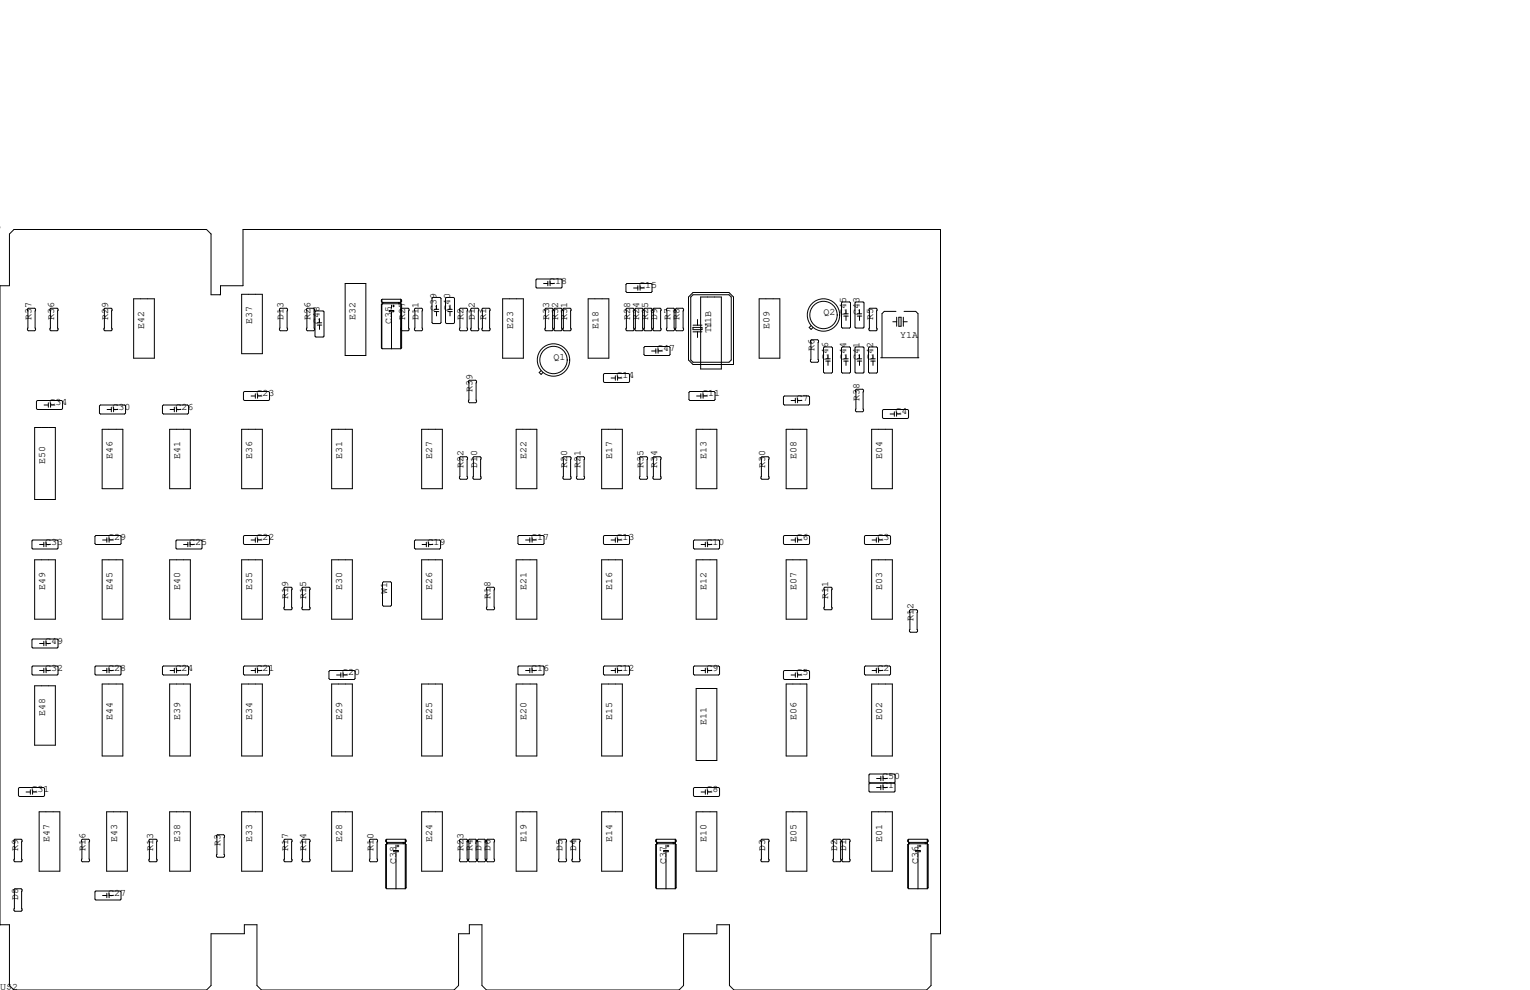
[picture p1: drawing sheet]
<svg xmlns="http://www.w3.org/2000/svg" width="432mm" height="279mm" viewBox="0 0 432 279" stroke-linecap="round" stroke-linejoin="round" font-family="sans-serif">
<g fill="none" stroke="#000" stroke-width=".28">
<path d="M2.7 66l1.2-1.2h54.4l1.3 1.2v17.2h2.6v-2.6h6.4v-15.8h196.8v198.7h-2.6v14.6l-1.3 1.3h-54.4l-1.2-1.3v-17.1h-3.6v2.5h-9.4v14.6l-1.3 1.3h-54.3l-1.3-1.3v-17.1h-3.5v2.5h-3.1v14.6l-1.3 1.3h-54.3l-1.3-1.3v-17.1h-3.5v2.5h-9.4v14.6l-1.3 1.3h-54.4l-1.2-1.3v-17.1h-2.7v-180.4h2.7zM151.5 78.7h6.9l.2 .3v2l-.2 .3h-6.9l-.2-.3v-2zM154.6 79.4v1.2M155.2 79.4v1.2M8 87h1.8l.2 .2v5.9l-.2 .2h-1.8l-.3-.2v-5.9zM14.4 87h1.7l.3 .2v5.9l-.3 .2h-1.7l-.3-.2v-5.9zM29.6 87h1.8l.2 .2v5.9l-.2 .2h-1.8l-.3-.2v-5.9zM37.7 84.3h5.9v16.8h-5.9zM68.2 83.1h5.8v16.7h-5.8zM79.1 87h1.8l.3 .2v5.9l-.3 .2h-1.8l-.2-.2v-5.9zM86.7 87h1.8l.3 .2v5.9l-.3 .2h-1.8l-.2-.2v-5.9zM88.9 88l.3-.2h2l.2 .2v6.9l-.2 .2h-2l-.3-.2z"/>
<path d="M89.5 91.7h1.3M89.5 91.1h1.3M90.2 89.9v1.2M90.2 91.7v1.3M97.4 80h5.9v20.3h-5.9zM107.6 84.7v.4l.3 .2M107.6 86v12.2l.3 .2h5.2M107.6 86h.1M107.6 84.7h.1M107.8 84.6v.6M107.8 85.9v12.4M107.9 85.7h5.2l.2 .3v12.2l-.2 .2"/>
<path d="M107.9 85.3v.4M107.9 85.7l-.3 .3M108 85.3v.4M109.9 87.6h1.2v.4h-1.2zM110.5 86.1v.9M110.5 88.1v10.3M110.8 86.4h.5M111.1 86.1v.5M112.5 85.3v.4M113 85.5v.1M113.1 84.5h-5.2l-.3 .2M113.1 84.5l.2 .2v.4l-.2 .2h-5.2"/>
<path d="M113.1 84.5v13.9M113.2 84.7v.4M113.2 86v12.2M113.4 87h1.8l.2 .2v5.9l-.2 .2h-1.8l-.2-.2v-5.9zM117.2 87h1.8l.3 .2v5.9l-.3 .2h-1.8l-.2-.2v-5.9zM121.9 84.2l.3-.3h2l.3 .3v6.9l-.3 .2h-2l-.3-.2zM122.6 87.9h1.2M122.6 87.3h1.2M123.2 86.1v1.2M123.2 87.9v1.3M125.7 84.2l.3-.3h2l.3 .3v6.9l-.3 .2h-2l-.3-.2zM126.4 87.9h1.2"/>
<path d="M126.4 87.3h1.2M127 86.1v1.2M127 87.9v1.3M129.9 87h1.8l.3 .2v5.9l-.3 .2h-1.8l-.2-.2v-5.9zM133.1 87h1.8l.2 .2v5.9l-.2 .2h-1.8l-.3-.2v-5.9zM136.3 87h1.7l.3 .2v5.9l-.3 .2h-1.7l-.3-.2v-5.9zM141.9 84.3h5.8v16.8h-5.8zM153.4 80h1.2M154.1 87h1.7l.3 .2v5.9l-.3 .2h-1.7l-.3-.2v-5.9zM155.2 80h1.3M156.6 87h1.8l.2 .2v5.9l-.2 .2h-1.8l-.3-.2v-5.9zM159.1 87h1.8l.3 .2v5.9l-.3 .2h-1.8l-.2-.2v-5.9z"/>
<path d="M166 84.3h5.8v16.8h-5.8zM176.9 80h6.9l.2 .3v2l-.2 .2h-6.9l-.2-.2v-2zM176.9 87h1.8l.2 .2v5.9l-.2 .2h-1.8l-.2-.2v-5.9zM178.8 81.3h1.2M179.5 87h1.7l.3 .2v5.9l-.3 .2h-1.7l-.3-.2v-5.9zM180 80.6v1.3M180.6 80.6v1.3M180.6 81.3h1.3M182 97.8h6.8l.3 .2v2.1l-.3 .2h-6.8l-.3-.2v-2.1zM182 87h1.8l.2 .2v5.9l-.2 .2h-1.8l-.3-.2v-5.9zM183.9 99.1h1.2M184.5 87h1.8l.3 .2v5.9l-.3 .2h-1.8l-.2-.2v-5.9z"/>
<path d="M185.1 98.4v1.3M185.7 98.4v1.3M185.7 99.1h1.2M188.3 87h1.8l.3 .2v5.9l-.3 .2h-1.8l-.2-.2v-5.9zM190.9 87h1.8l.2 .2v5.9l-.2 .2h-1.8l-.3-.2v-5.9zM195.6 83.2h10.1l.7 .6v17.8l-.7 .6h-10.1l-.7-.6v-17.8zM195.6 82.5h10.1l1.3 1.3v19.1h-11.4l-1.3-1.3v-17.8zM195.6 92.4h2.5v.6h-2.5zM195.6 91.8h2.5M195.6 93.6h2.5M196.9 90.2v1.6M196.9 93.6v1.6"/>
<path d="M197.7 83.8h5.9v20.3h-5.9zM214.2 84.3h5.9v16.8h-5.9zM228.9 91.9l-.5 .5 .5 .6 .5-.6M229 95.9h1.8l.2 .2v5.9l-.2 .2h-1.8l-.3-.2v-5.9zM232.4 98.2l.3-.3h2l.3 .3v6.8l-.3 .3h-2l-.3-.3zM237.5 98.2l.2-.3h2.1l.2 .3v6.8l-.2 .3h-2.1l-.2-.3zM237.5 85.5l.2-.3h2.1l.2 .3v6.8l-.2 .3h-2.1l-.2-.3zM238.1 89.2h1.3M238.1 88.6h1.3M238.8 87.4v1.2M238.8 89.2v1.2M241.3 98.2l.3-.3h2l.2 .3v6.8l-.2 .3h-2l-.3-.3z"/>
<path d="M241.3 85.5l.3-.3h2l.2 .3v6.8l-.2 .3h-2l-.3-.3zM241.9 89.2h1.3M241.9 88.6h1.3M242.6 87.4v1.2M242.6 89.2v1.2M245.1 98.2l.3-.3h2l.3 .3v6.8l-.3 .3h-2l-.3-.3zM245.5 87h1.8l.2 .2v5.9l-.2 .2h-1.8l-.3-.2v-5.9zM252 90.8h1.1M252.9 87.9h-3.3l-.7 .6v12.5M253.1 89.5v2.6M253.7 89.5h.6v2.6h-.6zM254.9 89.5v2.6"/>
<path d="M254.9 90.8h1.1M255.1 87.9h3.3l.7 .6v12.5M10.5 113h6.9l.3 .3v2l-.3 .3h-6.9l-.2-.3v-2zM12.4 114.3h1.2M13.6 113.7v1.2M14.3 113.7v1.2M14.3 114.3h1.2M28.3 114.3h6.9l.2 .3v2l-.2 .2h-6.9l-.2-.2v-2zM30.2 115.6h1.2M31.4 114.9v1.3M32.1 115.6h1.2M32.1 114.9v1.3"/>
<path d="M46.1 114.3h6.9l.2 .3v2l-.2 .2h-6.9l-.3-.2v-2zM48 115.6h1.2M49.2 114.9v1.3M49.8 115.6h1.3M49.8 114.9v1.3M69 110.5h6.8l.3 .2v2.1l-.3 .2h-6.8l-.3-.2v-2.1zM70.9 111.8h1.2M72.1 111.1v1.3M72.7 111.8h1.2M72.7 111.1v1.3M132.5 107.3h1.7l.3 .3v5.8l-.3 .3h-1.7l-.3-.3v-5.8zM152.7 104.6l-.5 .5 .5 .6 .5-.6"/>
<path d="M170.6 105.4h6.8l.3 .3v2l-.3 .2h-6.8l-.3-.2v-2zM172.5 106.7h1.2M173.7 106v1.3M174.3 106v1.3M174.3 106.7h1.2M194.7 110.5h6.8l.3 .2v2.1l-.3 .2h-6.8l-.3-.2v-2.1zM196.6 111.8h1.2M197.8 111.1v1.3M198.4 111.8h1.2M198.4 111.1v1.3M221.4 111.8h6.8l.3 .2v2l-.3 .3h-6.8l-.3-.3v-2zM223.3 113h1.2"/>
<path d="M224.5 112.4v1.3M225.1 112.4v1.3M225.1 113h1.2M233 101.9h1.3M233 101.3h1.3M233.7 100.1v1.2M233.7 101.9v1.2M238.1 101.9h1.3M238.1 101.3h1.3M238.8 100.1v1.2M238.8 101.9v1.2M241.7 109.9h1.8l.2 .2v5.9l-.2 .2h-1.8l-.3-.2v-5.9z"/>
<path d="M241.9 101.9h1.3M241.9 101.3h1.3M242.6 100.1v1.2M242.6 101.9v1.2M245.7 101.9h1.3M245.7 101.3h1.3M246.4 100.1v1.2M246.4 101.9v1.2M248.5 101h10.8M249.3 115.6h6.9l.2 .2v2.1l-.2 .2h-6.9l-.3-.2v-2.1zM251.2 116.8h1.2M252.4 116.2v1.3"/>
<path d="M253 116.2v1.3M253 116.8h1.3M9.8 120.6h5.8v20.4h-5.8zM28.8 121.2h5.9v16.7h-5.9zM47.9 121.2h5.8v16.7h-5.8zM68.2 121.2h5.8v16.7h-5.8zM93.6 121.2h5.8v16.7h-5.8zM119 121.2h5.8v16.7h-5.8zM129.9 128.9h1.8l.3 .3v5.8l-.3 .3h-1.8l-.2-.3v-5.8zM133.7 128.9h1.8l.3 .3v5.8l-.3 .3h-1.8l-.2-.3v-5.8zM145.7 121.2h5.8v16.7h-5.8zM159.1 128.9h1.8l.3 .3v5.8l-.3 .3h-1.8l-.2-.3v-5.8z"/>
<path d="M162.9 128.9h1.8l.3 .3v5.8l-.3 .3h-1.8l-.2-.3v-5.8zM169.8 121.2h5.8v16.7h-5.8zM180.7 128.9h1.8l.3 .3v5.8l-.3 .3h-1.8l-.2-.3v-5.8zM184.5 128.9h1.8l.3 .3v5.8l-.3 .3h-1.8l-.2-.3v-5.8zM196.5 121.2h5.8v16.7h-5.8zM215 128.9h1.8l.2 .3v5.8l-.2 .3h-1.8l-.2-.3v-5.8zM221.9 121.2h5.8v16.7h-5.8zM246 121.2h5.8v16.7h-5.8zM9.3 152.4h6.8l.3 .3v2l-.3 .2h-6.8l-.3-.2v-2zM9.8 158h5.8v16.8h-5.8zM11.2 153.7h1.2M12.4 153v1.3"/>
<path d="M13 153.7h1.2M13 153v1.3M27.1 151.1h6.8l.3 .3v2l-.3 .3h-6.8l-.3-.3v-2zM28.8 158h5.9v16.8h-5.9zM29 152.4h1.1M30.1 151.8v1.2M30.8 152.4h1.2M30.8 151.8v1.2M47.9 158h5.8v16.8h-5.8zM49.7 152.7l.2-.3h6.9l.2 .3v2l-.2 .2h-6.9l-.2-.2zM51.8 153.7h1.2M53 153v1.3"/>
<path d="M53.6 153.7h1.3M53.6 153v1.3M68.2 158h5.8v16.8h-5.8zM68.7 151.4l.3-.3h6.8l.3 .3v2l-.3 .3h-6.8l-.3-.3zM70.9 152.4h1.2M72.1 151.8v1.2M72.7 152.4h1.2M72.7 151.8v1.2M93.6 158h5.8v16.8h-5.8zM117.2 152.4h6.9l.2 .3v2l-.2 .2h-6.9l-.2-.2v-2zM119 158h5.8v16.8h-5.8zM119.1 153.7h1.2"/>
<path d="M120.3 153v1.3M121 153.7h1.2M121 153v1.3M145.7 158h5.8v16.8h-5.8zM146.4 151.1h6.9l.2 .3v2l-.2 .3h-6.9l-.2-.3v-2zM148.3 152.4h1.2M149.5 151.8v1.2M150.2 152.4h1.2M150.2 151.8v1.2M169.8 158h5.8v16.8h-5.8zM170.6 151.1h6.8l.3 .3v2l-.3 .3h-6.8l-.3-.3v-2zM172.5 152.4h1.2"/>
<path d="M173.7 151.8v1.2M174.3 152.4h1.2M174.3 151.8v1.2M196 152.4h6.8l.3 .3v2l-.3 .2h-6.8l-.3-.2v-2zM196.5 158h5.8v16.8h-5.8zM197.9 153.7h1.2M199.1 153v1.3M199.7 153.7h1.2M199.7 153v1.3M221.4 151.1h6.8l.3 .3v2l-.3 .3h-6.8l-.3-.3v-2zM221.9 158h5.8v16.8h-5.8zM223.3 152.4h1.2"/>
<path d="M224.5 151.8v1.2M225.1 152.4h1.2M225.1 151.8v1.2M244.2 151.1h6.9l.2 .3v2l-.2 .3h-6.9l-.2-.3v-2zM246 158h5.8v16.8h-5.8zM246.1 152.4h1.2M247.3 151.8v1.2M248 151.8v1.2M248 152.4h1.2M80.1 166l.3-.3h1.8l.2 .3v5.8l-.2 .3h-1.8l-.3-.3zM85.2 166l.3-.3h1.7l.3 .3v5.8l-.3 .3h-1.7l-.3-.3zM108.2 164.2h2l.3 .3v6.3l-.3 .3h-2l-.2-.3v-6.3z"/>
<path d="M137.3 166l.2-.3h1.8l.3 .3v5.8l-.3 .3h-1.8l-.2-.3zM232.8 165.7h1.8l.2 .3v5.8l-.2 .3h-1.8l-.3-.3v-5.8zM256.9 172.1h1.8l.3 .2v5.9l-.3 .2h-1.8l-.2-.2v-5.9zM9.3 180.3h6.8l.3 .3v2l-.3 .3h-6.8l-.3-.3v-2zM9.3 188h6.8l.3 .2v2l-.3 .3h-6.8l-.3-.3v-2zM9.8 193.5h5.8v16.8h-5.8zM11.2 189.2h1.2M11.2 181.6h1.2M12.4 181v1.2M12.4 188.6v1.3M13 189.2h1.2M13 181v1.2"/>
<path d="M13 188.6v1.3M13 181.6h1.2M27.1 188h6.8l.3 .2v2l-.3 .3h-6.8l-.3-.3v-2zM28.8 193h5.9v20.4h-5.9zM29 189.2h1.1M30.1 188.6v1.3M30.8 189.2h1.2M30.8 188.6v1.3M45.8 188.2l.3-.2h6.9l.2 .2v2l-.2 .3h-6.9l-.3-.3zM47.9 193h5.8v20.4h-5.8zM48 189.2h1.2M49.2 188.6v1.3"/>
<path d="M49.8 189.2h1.3M49.8 188.6v1.3M68.2 193h5.8v20.4h-5.8zM68.7 188.2l.3-.2h6.8l.3 .2v2l-.3 .3h-6.8l-.3-.3zM70.9 189.2h1.2M72.1 188.6v1.3M72.7 189.2h1.2M72.7 188.6v1.3M92.8 189.5l.3-.3h6.8l.3 .3v2l-.3 .3h-6.8l-.3-.3zM93.6 193h5.8v20.4h-5.8zM95 190.5h1.2M96.2 189.9v1.2"/>
<path d="M96.8 190.5h1.2M96.8 189.9v1.2M119 193h5.8v20.4h-5.8zM145.7 193h5.8v20.4h-5.8zM146.4 188h6.9l.2 .2v2l-.2 .3h-6.9l-.2-.3v-2zM148.3 189.2h1.2M149.5 188.6v1.3M150.2 189.2h1.2M150.2 188.6v1.3M169.8 193h5.8v20.4h-5.8zM170.6 188h6.8l.3 .2v2l-.3 .3h-6.8l-.3-.3v-2zM172.5 189.2h1.2"/>
<path d="M173.7 188.6v1.3M174.3 189.2h1.2M174.3 188.6v1.3M196 188h6.8l.3 .2v2l-.3 .3h-6.8l-.3-.3v-2zM196.5 194.3h5.8v20.3h-5.8zM197.9 189.2h1.2M199.1 188.6v1.3M199.7 189.2h1.2M199.7 188.6v1.3M221.4 189.2h6.8l.3 .3v2l-.3 .3h-6.8l-.3-.3v-2zM221.9 193h5.8v20.4h-5.8zM223.3 190.5h1.2"/>
<path d="M224.5 189.9v1.2M225.1 190.5h1.2M225.1 189.9v1.2M244.2 188h6.9l.2 .2v2l-.2 .3h-6.9l-.2-.3v-2zM246 193h5.8v20.4h-5.8zM246.1 189.2h1.2M247.3 188.6v1.3M248 188.6v1.3M248 189.2h1.2M247.4 219.7h1.2M248.6 219.1v1.2M249.2 219.1v1.2"/>
<path d="M249.2 219.7h1.2M4.2 236.9h1.8l.2 .2v5.9l-.2 .2h-1.8l-.3-.2v-5.9zM5.5 222.2h6.8l.3 .3v2l-.3 .3h-6.8l-.3-.3v-2zM7.4 223.5h1.2M8.6 222.9v1.3M9.2 223.5h1.2M9.2 222.9v1.3M11 229.1h5.9v16.8h-5.9zM23.2 236.9h1.8l.3 .2v5.9l-.3 .2h-1.8l-.2-.2v-5.9zM30.1 229.1h5.8v16.8h-5.8zM42 237.1l.3-.2h1.8l.2 .2v5.9l-.2 .2h-1.8l-.3-.2zM47.9 229.1h5.8v16.8h-5.8z"/>
<path d="M61.1 235.8l.2-.2h1.8l.3 .2v5.9l-.3 .2h-1.8l-.2-.2zM68.2 229.1h5.8v16.8h-5.8zM80.1 237.1l.3-.2h1.8l.2 .2v5.9l-.2 .2h-1.8l-.3-.2zM85.2 237.1l.3-.2h1.7l.3 .2v5.9l-.3 .2h-1.7l-.3-.2zM93.6 229.1h5.8v16.8h-5.8zM104.3 237.1l.2-.2h1.8l.3 .2v5.9l-.3 .2h-1.8l-.2-.2zM108.9 238.4v12.2l.3 .2h5.2M108.9 238.4h.1M108.9 237.1h.1M108.9 237.1v.4l.3 .2M109 237v.6M109 238.3v12.4"/>
<path d="M109.2 238.1h5.2l.2 .3v12.2l-.2 .2M109.2 237.7v.4M109.2 238.1l-.3 .3M109.3 237.7v.4M111.8 238.5v.9M112.1 238.8h.5M112.3 238.5v.5M113.8 237.7v.4M114.2 237.9v.1M114.4 236.9h-5.2l-.3 .2M114.4 236.9l.2 .2v.4l-.2 .2h-5.2M114.4 236.9v13.9"/>
<path d="M114.5 237.1v.4M114.5 238.4v12.2M119 229.1h5.8v16.8h-5.8zM129.7 237.1l.2-.2h1.8l.3 .2v5.9l-.3 .2h-1.8l-.2-.2zM132.5 236.9h1.7l.3 .2v5.9l-.3 .2h-1.7l-.3-.2v-5.9zM134.7 237.1l.3-.2h1.8l.2 .2v5.9l-.2 .2h-1.8l-.3-.2zM137.3 237.1l.2-.2h1.8l.3 .2v5.9l-.3 .2h-1.8l-.2-.2zM145.7 229.1h5.8v16.8h-5.8zM157.9 236.9h1.7l.3 .2v5.9l-.3 .2h-1.7l-.3-.2v-5.9zM161.7 236.9h1.7l.3 .2v5.9l-.3 .2h-1.7l-.3-.2v-5.9zM169.8 229.1h5.8v16.8h-5.8zM185.1 238.4v12.2l.3 .2h5.2"/>
<path d="M185.1 238.4h.1M185.1 237.1h.1M185.1 237.1v.4l.3 .2M185.2 237v.6M185.2 238.3v12.4M185.4 238.1h5.2l.2 .3v12.2l-.2 .2M185.4 237.7v.4M185.4 238.1l-.3 .3M185.5 237.7v.4M188 238.5v.9M188.3 238.8h.5M188.5 238.5v.5"/>
<path d="M190 237.7v.4M190.4 237.9v.1M190.6 236.9h-5.2l-.3 .2M190.6 236.9l.2 .2v.4l-.2 .2h-5.2M190.6 236.9v13.9M190.7 237.1v.4M190.7 238.4v12.2M196 222.2h6.8l.3 .3v2l-.3 .3h-6.8l-.3-.3v-2zM196.5 229.1h5.8v16.8h-5.8zM197.9 223.5h1.2M199.1 222.9v1.3M199.7 223.5h1.2"/>
<path d="M199.7 222.9v1.3M215 236.9h1.8l.2 .2v5.9l-.2 .2h-1.8l-.2-.2v-5.9zM221.9 229.1h5.8v16.8h-5.8zM235.3 236.9h1.8l.3 .2v5.9l-.3 .2h-1.8l-.2-.2v-5.9zM237.9 236.9h1.7l.3 .2v5.9l-.3 .2h-1.7l-.3-.2v-5.9zM245.5 221l-.3-.3v-2l.3-.3h6.8l.3 .3v2l-.3 .3M245.5 221l-.3 .2v2.1l.3 .2h6.8l.3-.2v-2.1l-.3-.2M245.5 221h6.8M246 229.1h5.8v16.8h-5.8zM247.4 222.2h1.2M248.6 221.6v1.3M249.2 221.6v1.3"/>
<path d="M249.2 222.2h1.2M256.2 237.1v.4l.3 .2M256.2 238.4v12.2l.3 .2h5.2M256.2 238.4h.1M256.2 237.1h.1M256.3 237v.6M256.3 238.3v12.4M256.5 238.1h5.2l.2 .3v12.2l-.2 .2M256.5 237.7v.4M256.5 238.1l-.3 .3M256.6 237.7v.4M259.1 238.5v.9"/>
<path d="M259.4 238.8h.5M259.7 238.5v.5M261.1 237.7v.4M261.6 237.9v.1M261.7 236.9h-5.2l-.3 .2M261.7 236.9l.2 .2v.4l-.2 .2h-5.2M261.7 236.9v13.9M261.8 237.1v.4M261.8 238.4v12.2M3.9 251.1l.3-.3h1.8l.2 .3v5.8l-.2 .3h-1.8l-.3-.3zM26.8 251.7l.3-.2h6.8l.3 .2v2l-.3 .3h-6.8l-.3-.3zM29 252.7h1.1"/>
<path d="M30.1 252.1v1.3M30.8 252.1v1.3M30.8 252.7h1.2M111.1 240h1.3v.4h-1.3zM111.8 240.5v10.3M187.3 240h1.3v.4h-1.3zM188 240.5v10.3M258.4 240h1.3v.4h-1.3zM259.1 240.5v10.3"/>
<circle cx="232.4" cy="88.9" r="3.9"/>
<circle cx="232.4" cy="88.9" r="4.6"/>
<circle cx="156.2" cy="101.6" r="3.9"/>
<circle cx="156.2" cy="101.6" r="4.6"/>
</g>
<g font-size="2.8">
<text x="0" y="64.8" transform="rotate(-90 0 64.8)">J</text>
<text x="154.9" y="80">C18</text>
<text x="180.3" y="81.3">C15</text>
<text x="123.2" y="87.6" transform="rotate(-90 123.2 87.6)">C39</text>
<text x="127" y="87.6" transform="rotate(-90 127 87.6)">C40</text>
<text x="232.4" y="88.9">Q2</text>
<text x="238.8" y="88.9" transform="rotate(-90 238.8 88.9)">C45</text>
<text x="242.6" y="88.9" transform="rotate(-90 242.6 88.9)">C43</text>
<text x="8.9" y="90.2" transform="rotate(-90 8.9 90.2)">R37</text>
<text x="15.2" y="90.2" transform="rotate(-90 15.2 90.2)">R36</text>
<text x="30.5" y="90.2" transform="rotate(-90 30.5 90.2)">R29</text>
<text x="40.6" y="92.7" transform="rotate(-90 40.6 92.7)">E42</text>
<text x="71.1" y="91.4" transform="rotate(-90 71.1 91.4)">E37</text>
<text x="80" y="90.2" transform="rotate(-90 80 90.2)">D13</text>
<text x="87.6" y="90.2" transform="rotate(-90 87.6 90.2)">R26</text>
<text x="90.2" y="91.4" transform="rotate(-90 90.2 91.4)">C48</text>
<text x="100.3" y="90.2" transform="rotate(-90 100.3 90.2)">E32</text>
<text x="110.5" y="91.4" transform="rotate(-90 110.5 91.4)">C35</text>
<text x="114.3" y="90.2" transform="rotate(-90 114.3 90.2)">R27</text>
<text x="118.1" y="90.2" transform="rotate(-90 118.1 90.2)">D11</text>
<text x="130.8" y="90.2" transform="rotate(-90 130.8 90.2)">R2</text>
<text x="134" y="90.2" transform="rotate(-90 134 90.2)">D12</text>
<text x="137.2" y="90.2" transform="rotate(-90 137.2 90.2)">R1</text>
<text x="144.8" y="92.7" transform="rotate(-90 144.8 92.7)">E23</text>
<text x="154.9" y="90.2" transform="rotate(-90 154.9 90.2)">R33</text>
<text x="157.5" y="90.2" transform="rotate(-90 157.5 90.2)">R32</text>
<text x="160" y="90.2" transform="rotate(-90 160 90.2)">R31</text>
<text x="168.9" y="92.7" transform="rotate(-90 168.9 92.7)">E18</text>
<text x="177.8" y="90.2" transform="rotate(-90 177.8 90.2)">R28</text>
<text x="180.3" y="90.2" transform="rotate(-90 180.3 90.2)">R24</text>
<text x="182.9" y="90.2" transform="rotate(-90 182.9 90.2)">R25</text>
<text x="185.4" y="90.2" transform="rotate(-90 185.4 90.2)">D9</text>
<text x="189.2" y="90.2" transform="rotate(-90 189.2 90.2)">R7</text>
<text x="191.8" y="90.2" transform="rotate(-90 191.8 90.2)">R8</text>
<text x="200.7" y="94" transform="rotate(-90 200.7 94)">T1</text>
<text x="200.7" y="92.7" transform="rotate(-90 200.7 92.7)">Y1B</text>
<text x="217.2" y="92.7" transform="rotate(-90 217.2 92.7)">E09</text>
<text x="246.4" y="90.2" transform="rotate(-90 246.4 90.2)">R5</text>
<text x="254" y="95.2">Y1A</text>
<text x="156.2" y="101.6">Q1</text>
<text x="185.4" y="99.1">C47</text>
<text x="229.9" y="99.1" transform="rotate(-90 229.9 99.1)">R6</text>
<text x="233.7" y="101.6" transform="rotate(-90 233.7 101.6)">C46</text>
<text x="238.8" y="101.6" transform="rotate(-90 238.8 101.6)">C44</text>
<text x="242.6" y="101.6" transform="rotate(-90 242.6 101.6)">C41</text>
<text x="246.4" y="101.6" transform="rotate(-90 246.4 101.6)">C42</text>
<text x="174" y="106.7">C14</text>
<text x="72.4" y="111.8">C23</text>
<text x="133.3" y="110.5" transform="rotate(-90 133.3 110.5)">R39</text>
<text x="198.1" y="111.8">C11</text>
<text x="224.8" y="113">C7</text>
<text x="242.6" y="113" transform="rotate(-90 242.6 113)">R38</text>
<text x="14" y="114.3">C34</text>
<text x="31.7" y="115.6">C30</text>
<text x="49.5" y="115.6">C26</text>
<text x="252.7" y="116.8">C4</text>
<text x="12.7" y="130.8" transform="rotate(-90 12.7 130.8)">E50</text>
<text x="31.7" y="129.5" transform="rotate(-90 31.7 129.5)">E46</text>
<text x="50.8" y="129.5" transform="rotate(-90 50.8 129.5)">E41</text>
<text x="71.1" y="129.5" transform="rotate(-90 71.1 129.5)">E36</text>
<text x="96.5" y="129.5" transform="rotate(-90 96.5 129.5)">E31</text>
<text x="121.9" y="129.5" transform="rotate(-90 121.9 129.5)">E27</text>
<text x="148.6" y="129.5" transform="rotate(-90 148.6 129.5)">E22</text>
<text x="172.7" y="129.5" transform="rotate(-90 172.7 129.5)">E17</text>
<text x="199.4" y="129.5" transform="rotate(-90 199.4 129.5)">E13</text>
<text x="224.8" y="129.5" transform="rotate(-90 224.8 129.5)">E08</text>
<text x="248.9" y="129.5" transform="rotate(-90 248.9 129.5)">E04</text>
<text x="130.8" y="132.1" transform="rotate(-90 130.8 132.1)">R22</text>
<text x="134.6" y="132.1" transform="rotate(-90 134.6 132.1)">D10</text>
<text x="160" y="132.1" transform="rotate(-90 160 132.1)">R20</text>
<text x="163.8" y="132.1" transform="rotate(-90 163.8 132.1)">R21</text>
<text x="181.6" y="132.1" transform="rotate(-90 181.6 132.1)">R35</text>
<text x="185.4" y="132.1" transform="rotate(-90 185.4 132.1)">R34</text>
<text x="215.9" y="132.1" transform="rotate(-90 215.9 132.1)">R30</text>
<text x="12.7" y="153.7">C33</text>
<text x="30.5" y="152.4">C29</text>
<text x="53.3" y="153.7">C25</text>
<text x="72.4" y="152.4">C22</text>
<text x="120.6" y="153.7">C19</text>
<text x="149.9" y="152.4">C17</text>
<text x="174" y="152.4">C13</text>
<text x="199.4" y="153.7">C10</text>
<text x="224.8" y="152.4">C6</text>
<text x="247.6" y="152.4">C3</text>
<text x="12.7" y="166.4" transform="rotate(-90 12.7 166.4)">E49</text>
<text x="31.7" y="166.4" transform="rotate(-90 31.7 166.4)">E45</text>
<text x="50.8" y="166.4" transform="rotate(-90 50.8 166.4)">E40</text>
<text x="71.1" y="166.4" transform="rotate(-90 71.1 166.4)">E35</text>
<text x="96.5" y="166.4" transform="rotate(-90 96.5 166.4)">E30</text>
<text x="109.2" y="167.6" transform="rotate(-90 109.2 167.6)">W1</text>
<text x="121.9" y="166.4" transform="rotate(-90 121.9 166.4)">E26</text>
<text x="148.6" y="166.4" transform="rotate(-90 148.6 166.4)">E21</text>
<text x="172.7" y="166.4" transform="rotate(-90 172.7 166.4)">E16</text>
<text x="199.4" y="166.4" transform="rotate(-90 199.4 166.4)">E12</text>
<text x="224.8" y="166.4" transform="rotate(-90 224.8 166.4)">E07</text>
<text x="248.9" y="166.4" transform="rotate(-90 248.9 166.4)">E03</text>
<text x="81.3" y="168.9" transform="rotate(-90 81.3 168.9)">R19</text>
<text x="86.4" y="168.9" transform="rotate(-90 86.4 168.9)">R15</text>
<text x="138.4" y="168.9" transform="rotate(-90 138.4 168.9)">R18</text>
<text x="233.7" y="168.9" transform="rotate(-90 233.7 168.9)">R11</text>
<text x="257.8" y="175.3" transform="rotate(-90 257.8 175.3)">R12</text>
<text x="12.7" y="181.6">C49</text>
<text x="12.7" y="189.2">C32</text>
<text x="30.5" y="189.2">C28</text>
<text x="49.5" y="189.2">C24</text>
<text x="72.4" y="189.2">C21</text>
<text x="96.5" y="190.5">C20</text>
<text x="149.9" y="189.2">C16</text>
<text x="174" y="189.2">C12</text>
<text x="199.4" y="189.2">C9</text>
<text x="224.8" y="190.5">C5</text>
<text x="247.6" y="189.2">C2</text>
<text x="12.7" y="201.9" transform="rotate(-90 12.7 201.9)">E48</text>
<text x="31.7" y="203.2" transform="rotate(-90 31.7 203.2)">E44</text>
<text x="50.8" y="203.2" transform="rotate(-90 50.8 203.2)">E39</text>
<text x="71.1" y="203.2" transform="rotate(-90 71.1 203.2)">E34</text>
<text x="96.5" y="203.2" transform="rotate(-90 96.5 203.2)">E29</text>
<text x="121.9" y="203.2" transform="rotate(-90 121.9 203.2)">E25</text>
<text x="148.6" y="203.2" transform="rotate(-90 148.6 203.2)">E20</text>
<text x="172.7" y="203.2" transform="rotate(-90 172.7 203.2)">E15</text>
<text x="224.8" y="203.2" transform="rotate(-90 224.8 203.2)">E06</text>
<text x="248.9" y="203.2" transform="rotate(-90 248.9 203.2)">E02</text>
<text x="199.4" y="204.5" transform="rotate(-90 199.4 204.5)">E11</text>
<text x="248.9" y="219.7">C50</text>
<text x="8.9" y="223.5">C31</text>
<text x="199.4" y="223.5">C8</text>
<text x="248.9" y="222.2">C1</text>
<text x="14" y="237.5" transform="rotate(-90 14 237.5)">E47</text>
<text x="33" y="237.5" transform="rotate(-90 33 237.5)">E43</text>
<text x="50.8" y="237.5" transform="rotate(-90 50.8 237.5)">E38</text>
<text x="62.2" y="238.8" transform="rotate(-90 62.2 238.8)">R3</text>
<text x="71.1" y="237.5" transform="rotate(-90 71.1 237.5)">E33</text>
<text x="96.5" y="237.5" transform="rotate(-90 96.5 237.5)">E28</text>
<text x="121.9" y="237.5" transform="rotate(-90 121.9 237.5)">E24</text>
<text x="148.6" y="237.5" transform="rotate(-90 148.6 237.5)">E19</text>
<text x="172.7" y="237.5" transform="rotate(-90 172.7 237.5)">E14</text>
<text x="199.4" y="237.5" transform="rotate(-90 199.4 237.5)">E10</text>
<text x="224.8" y="237.5" transform="rotate(-90 224.8 237.5)">E05</text>
<text x="248.9" y="237.5" transform="rotate(-90 248.9 237.5)">E01</text>
<text x="5.1" y="240" transform="rotate(-90 5.1 240)">R9</text>
<text x="24.1" y="240" transform="rotate(-90 24.1 240)">R16</text>
<text x="43.2" y="240" transform="rotate(-90 43.2 240)">R13</text>
<text x="81.3" y="240" transform="rotate(-90 81.3 240)">R17</text>
<text x="86.4" y="240" transform="rotate(-90 86.4 240)">R14</text>
<text x="105.4" y="240" transform="rotate(-90 105.4 240)">R10</text>
<text x="111.8" y="243.8" transform="rotate(-90 111.8 243.8)">C38</text>
<text x="130.8" y="240" transform="rotate(-90 130.8 240)">R23</text>
<text x="133.3" y="240" transform="rotate(-90 133.3 240)">R4</text>
<text x="135.9" y="240" transform="rotate(-90 135.9 240)">D7</text>
<text x="138.4" y="240" transform="rotate(-90 138.4 240)">D6</text>
<text x="158.7" y="240" transform="rotate(-90 158.7 240)">D5</text>
<text x="162.6" y="240" transform="rotate(-90 162.6 240)">D4</text>
<text x="188" y="243.8" transform="rotate(-90 188 243.8)">C37</text>
<text x="215.9" y="240" transform="rotate(-90 215.9 240)">D3</text>
<text x="236.2" y="240" transform="rotate(-90 236.2 240)">D2</text>
<text x="238.8" y="240" transform="rotate(-90 238.8 240)">D1</text>
<text x="259.1" y="243.8" transform="rotate(-90 259.1 243.8)">C36</text>
<text x="5.1" y="254" transform="rotate(-90 5.1 254)">D8</text>
<text x="30.5" y="252.7">C27</text>
<text x="0" y="279.4">U$2</text>
</g>
</svg>
